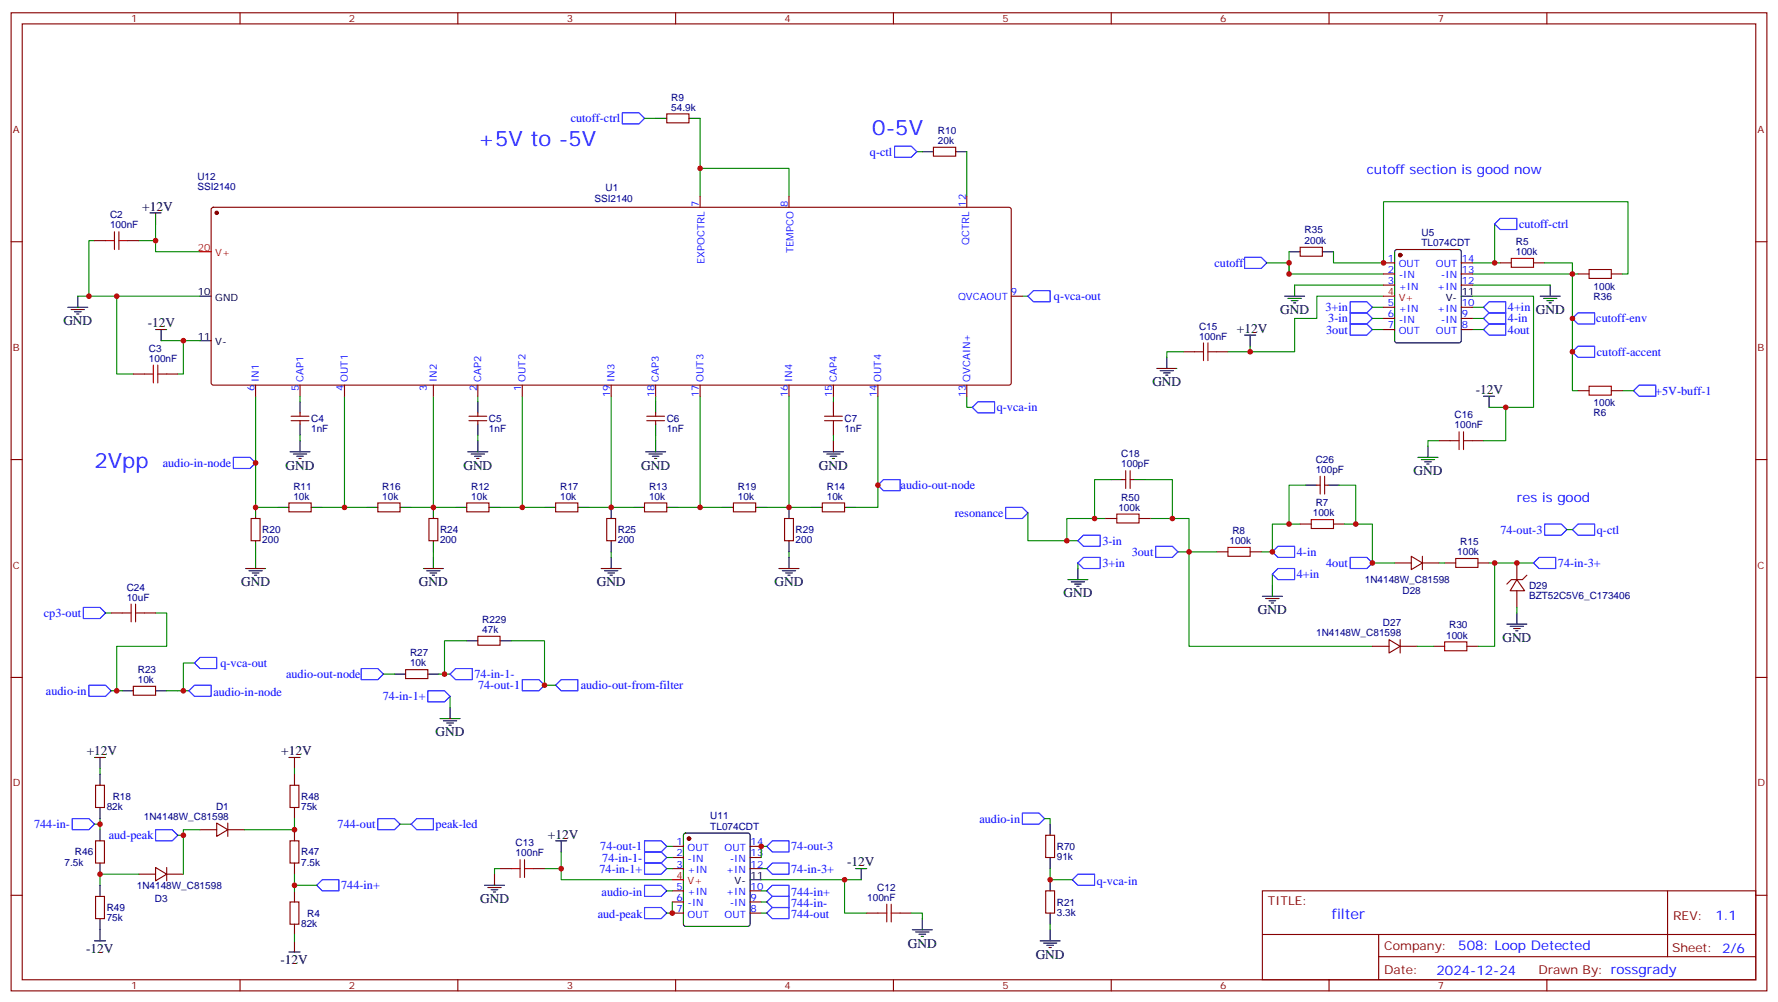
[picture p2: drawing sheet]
<svg xmlns="http://www.w3.org/2000/svg" width="564mm" height="318mm" viewBox="0 0 564 318" stroke-linecap="round" stroke-linejoin="round" font-family="sans-serif">
<g fill="none" stroke="#870000" stroke-width=".35">
<path d="M3.5 4.1h557.4v310.4h-557.4zM7.1 7.6h550.3v303.4h-550.3zM76.2 4.1v3.5M145.3 4.1v3.5M214.5 4.1v3.5M283.6 4.1v3.5M352.8 4.1v3.5M421.9 4.1v3.5M491.1 4.1v3.5M211.7 36.2h7v2.8h-7zM296.3 46.7h7.1v2.9h-7.1zM3.5 76.7h3.6"/>
<path d="M30 76.4h3.5M40.6 76.4h3.5M67.3 66l.4-.2h252.9l.4 .7v55l-.2 .5-.5 .2h-252.6l-.5-.2-.2-.5v-55zM222.2 62.3v3.5M250.5 62.3v3.5M306.9 62.3v3.5M412.7 78.5h7.1v2.8h-7.1zM557.4 76.7h3.5M321 94h3.6M439.2 87h3.5M439.2 83.4h3.5M439.2 90.5h3.5"/>
<path d="M439.2 97.5h3.5M463.9 87h3.5M463.9 83.4h3.5M463.9 90.5h3.5M463.9 97.5h3.5M476.2 83.4h3.6M486.8 83.4h3.6M500.9 87h3.6M511.5 87h3.6M42.3 118.7h3.6M52.9 118.7h3.5M375.7 111.7h3.5"/>
<path d="M386.3 111.7h3.5M439.2 101.1h3.5M439.2 104.6h3.5M463.9 101.1h3.5M463.9 104.6h3.5M81.1 122.2v3.6M92.4 133.5h5.7M92.4 132.1h5.7M95.2 122.2v3.6M95.2 131.1v1M95.2 133.5v1.1M109.4 122.2v3.6"/>
<path d="M137.6 122.2v3.6M148.9 133.5h5.6M148.9 132.1h5.6M151.7 122.2v3.6M151.7 131.1v1M151.7 133.5v1.1M165.8 122.2v3.6M194 122.2v3.6M205.3 133.5h5.7M205.3 132.1h5.7M208.1 122.2v3.6M208.1 131.1v1"/>
<path d="M208.1 133.5v1.1M222.2 122.2v3.6M250.5 122.2v3.6M261.8 133.5h5.6M261.8 132.1h5.6M264.6 122.2v3.6M264.6 131.1v1M264.6 133.5v1.1M278.7 122.2v3.6M306.9 122.2v3.6M456.8 139.9h3.6M467.4 139.9h3.6"/>
<path d="M500.9 124h3.6M511.5 124h3.6M3.5 145.9h3.6M91.7 159.6h7.1v2.9h-7.1zM119.9 159.6h7.1v2.9h-7.1zM148.2 159.6h7v2.9h-7zM176.4 159.6h7v2.9h-7zM204.6 159.6h7.1v2.9h-7.1zM232.8 159.6h7.1v2.9h-7.1zM261.1 159.6h7v2.9h-7zM356.3 152.2h1.1M357.4 149.4v5.6"/>
<path d="M358.8 149.4v5.6M358.8 152.2h1M418 154h1.1M419.1 151.2v5.6M420.5 151.2v5.6M420.5 154h1.1M557.4 145.9h3.5M79.7 164.6h2.8v7h-2.8zM136.2 164.6h2.8v7h-2.8zM192.6 164.6h2.8v7h-2.8zM249.1 164.6h2.8v7h-2.8zM351 164.6h3.5"/>
<path d="M361.6 164.6h3.5M386.3 175.2h3.5M396.9 175.2h3.5M412.7 166.3h3.6M423.3 166.3h3.6M442.7 178.7h5.3M448 176.6l3.6 2.1-3.6 2.1zM451.6 176.6v4.2M451.6 178.7h5.2M458.6 178.7h3.5M469.2 178.7h3.5M481.5 178.7v5.3"/>
<path d="M35.3 194.6h3.5M45.9 194.6h3.5M481.5 184l2.5 3.5h-4.6zM481.5 187.5v5.3M484.7 182.6l-1.4 1.4h-3.5l-1.4 1.4M3.5 215h3.6M42.3 217.8h7.1v2.9h-7.1zM128.8 212.5h7v2.9h-7zM151.7 202h7v2.8h-7zM435.7 205.1h5.3M441 203l3.5 2.1-3.5 2.2zM444.5 203v4.3"/>
<path d="M444.5 205.1h5.3M455.1 205.1h3.5M465.7 205.1h3.5M557.4 215h3.5M30.3 249.2h2.9v7.1h-2.9zM92.1 249.2h2.8v7.1h-2.8zM30.3 266.9h2.9v7h-2.9zM44.1 277.5h5.3M49.4 275.3l3.5 2.2-3.5 2.1zM52.9 275.3v4.3M52.9 277.5h5.3M63.5 263.3h5.3"/>
<path d="M68.8 261.2l3.5 2.1-3.5 2.2zM72.3 261.2v4.3M72.3 263.3h5.3M92.1 266.9h2.8v7h-2.8zM158.7 275.7h3.6M169.3 275.7h3.6M213.4 275.7h3.6M213.4 268.6h3.6M213.4 272.2h3.6M238.1 275.7h3.6M238.1 268.6h3.6M238.1 272.2h3.6"/>
<path d="M332 265.1h2.8v7.1h-2.8zM3.5 284.2h3.6M30.3 284.5h2.9v7.1h-2.9zM92.1 286.3h2.8v7h-2.8zM213.4 289.8h3.6M213.4 282.8h3.6M213.4 286.3h3.6M238.1 289.8h3.6M238.1 282.8h3.6M238.1 286.3h3.6M275.2 289.8h3.5M285.8 289.8h3.5"/>
<path d="M332 282.8h2.8v7h-2.8zM400.8 282.8h156.6v28.2h-156.6zM400.8 296.6h156.5M437.7 296.6v14.1M529.4 282.8v20.9M557.4 284.2h3.5M76.2 311v3.5M145.3 311v3.5M214.5 311v3.5M283.6 311v3.5M352.8 311v3.5M421.9 311v3.5"/>
<path d="M437.7 303.7h119.6M491.1 311v3.5"/>
</g>
<g fill="none" stroke="#008700" stroke-width=".35">
<path d="M204.6 37.6h3.5M222.2 37.6v24.7M222.2 53.4h28.3v8.9M291 48.2h1.8M306.9 48.2v14.1M30 76.4h-1.8v17.6M44.1 76.4h5.3M49.4 71.1v8.8h14.1M409.2 79.9v7.1h30M423.3 79.9v3.5h15.9v-19.4h77.6v23h-1.7M474.5 71.1v12.3h-7.1M24.7 94h38.8"/>
<path d="M37 94v24.7h5.3M324.6 94h1.7M402.2 83.4h7v3.6M411 90.5h28.2M435.7 97.5h3.5M439.2 94h-21.2v7.1h-7v10.6h-14.1M467.4 94h19.4v35.3h-14.1M467.4 90.5h24.7M467.4 87h33.5M467.4 97.5h3.6M474.5 83.4h1.7M490.4 83.4h8.8v40.6h1.7"/>
<path d="M51.2 108.1h12.3M58.2 108.1v10.6h-1.8M375.7 111.7h-5.3v1.7M396.9 109.9v1.8h-7.1M435.7 101.1h3.5M435.7 104.6h3.5M467.4 101.1h3.6M467.4 104.6h3.6M81.1 125.8v35.2h7.1M95.2 125.8v1.7M95.2 138.1v1.8M109.4 125.8v35.2h-7.1"/>
<path d="M137.6 125.8v35.2h7M151.7 125.8v1.7M151.7 138.1v1.8M165.8 125.8v35.2h-7.1M194 125.8v35.2h7.1M208.1 125.8v1.7M208.1 138.1v1.8M222.2 125.8v35.2h-7M250.5 125.8v35.2h7M264.6 125.8v1.7M264.6 138.1v1.8M278.7 125.8v35.2h-7.1"/>
<path d="M306.9 125.8v3.5h1.8M456.8 139.9h-3.5v1.7M478 129.3v10.6h-7M515.1 124h3.5M352.8 152.2h-5.3v12.4M363.4 152.2h8.8v12.4M414.5 154h-5.3v12.3M425.1 154h5.3v12.3M81.1 175.2v1.7M109.4 161h7M130.5 161h7.1M137.6 175.2v1.7"/>
<path d="M165.8 161h7.1M187 161h7M194 175.2v1.7M222.2 161h7.1M243.4 161h7.1M250.5 175.2v1.7M326.3 162.8v8.8h15.9M342.2 178.7v1.7M351 164.6h-12.3v7M365.1 164.6h12.4v10.6h-3.6M386.3 175.2h-8.8v29.9h58.2M412.7 166.3h-8.8v8.9h-3.5"/>
<path d="M426.9 166.3h8.8v12.4h7M456.8 178.7h1.8M472.7 178.7h14.1M474.5 178.7v26.4h-5.3M497.4 168.1h1.8M33.5 194.6h1.8M49.4 194.6h3.5v10.5h-15.9v14.2h-1.7M403.9 182.2v3.5M481.5 192.8v1.8M37 219.3h1.8M52.9 219.3h7.1M61.7 210.4h-3.5v8.9"/>
<path d="M121.7 214h3.5M139.3 214h3.6M148.2 203.4h-7.1v10.6M162.3 203.4h10.6v14.1h3.5M449.8 205.1h5.3M142.9 221v3.5M31.7 243.9v1.8M31.7 259.8v3.5M93.5 259.8v3.5h-15.9M93.5 243.9v1.8M331.6 259.8h1.8v1.8M30 261.6h1.7"/>
<path d="M44.1 277.5h-12.4v3.5M56.4 265.1h1.8M63.5 263.3h-5.3v14.2M93.5 277.5v5.3M127 261.6h3.5M158.7 275.7h-1.7v1.8M172.9 275.7h5.3M178.2 270.4v8.8h35.2M211.7 275.7h1.7M211.7 272.2h1.7M211.7 268.6h1.7M241.7 279.2h31.7"/>
<path d="M241.7 275.7h1.7M243.4 268.6h-1.7v3.6M268.1 279.2v10.6h7.1M333.4 275.7v3.5h7M93.5 296.9v1.7M93.5 281h7M211.7 282.8h1.7M213.4 286.3v3.5h-1.7M241.7 282.8h1.7M241.7 286.3h1.7M241.7 289.8h1.7M289.3 289.8h3.5v1.8"/>
<path d="M333.4 293.3v1.8"/>
</g>
<g fill="none" stroke="#00f" stroke-width=".35">
<path d="M197.6 35.8h5.2l1.8 1.8-1.8 1.7h-5.2zM284 46.4h5.3l1.7 1.8-1.7 1.7h-5.3zM476.2 69.3h5.3v3.5h-5.3l-1.7-1.7zM328.1 92.3h5.3v3.5h-5.3l-1.8-1.8zM395.1 81.7h5.3l1.8 1.7-1.8 1.8h-5.3zM428.6 95.8h5.3l1.8 1.7-1.8 1.8h-5.3zM428.6 99.3h5.3l1.8 1.8-1.8 1.7h-5.3zM472.7 99.3h5.3v3.5h-5.3l-1.7-1.7zM472.7 95.8h5.3v3.5h-5.3l-1.7-1.8zM500.9 99.3h5.3v3.5h-5.3l-1.7-1.7zM428.6 102.8h5.3l1.8 1.8-1.8 1.8h-5.3zM472.7 102.8h5.3v3.6h-5.3l-1.7-1.8z"/>
<path d="M500.9 109.9h5.3v3.5h-5.3l-1.7-1.7zM310.4 127.5h5.3v3.6h-5.3l-1.7-1.8zM520.3 122.2h5.3v3.6h-5.3l-1.7-1.8zM74.1 145.2h5.3l1.7 1.7-1.7 1.8h-5.3zM280.5 152.2h5.3v3.6h-5.3l-1.8-1.8zM319.3 161h5.3l1.7 1.8-1.7 1.8h-5.3zM342.2 171.6l1.8-1.7h5.2v3.5h-5.2zM344 176.9h5.2v3.5h-5.2l-1.8-1.7zM366.9 173.4h5.3l1.7 1.8-1.7 1.7h-5.3zM405.7 173.4h5.3v3.5h-5.3l-1.8-1.7zM428.6 176.9h5.3l1.8 1.8-1.8 1.7h-5.3zM486.8 178.7l1.8-1.8h5.3v3.5h-5.3z"/>
<path d="M490.4 166.3h5.3l1.7 1.8-1.7 1.8h-5.3zM500.9 166.3h5.3v3.6h-5.3l-1.7-1.8zM26.5 192.8h5.2l1.8 1.8-1.8 1.7h-5.2zM405.7 180.4h5.3v3.6h-5.3l-1.8-1.8zM28.2 217.5h5.3l1.8 1.8-1.8 1.7h-5.3zM60 219.3l1.7-1.8h5.3v3.5h-5.3zM61.7 210.4l1.8-1.7h5.3v3.5h-5.3zM114.7 212.2h5.2l1.8 1.8-1.8 1.7h-5.2zM135.8 219.3h5.3l1.8 1.7-1.8 1.8h-5.3zM144.6 212.2h5.3v3.5h-5.3l-1.7-1.7zM165.8 215.7h5.3l1.8 1.8-1.8 1.8h-5.3zM176.4 217.5l1.8-1.8h5.2v3.6h-5.2z"/>
<path d="M22.9 259.8h5.3l1.8 1.8-1.8 1.7h-5.3zM119.9 259.8h5.3l1.8 1.8-1.8 1.7h-5.3zM132.3 259.8h5.3v3.5h-5.3l-1.8-1.7zM324.6 258.1h5.2l1.8 1.7-1.8 1.8h-5.2zM49.4 263.3h5.3l1.7 1.8-1.7 1.8h-5.3zM204.6 266.9h5.3l1.8 1.7-1.8 1.8h-5.3zM204.6 270.4h5.3l1.8 1.8-1.8 1.7h-5.3zM204.6 273.9h5.3l1.8 1.8-1.8 1.8h-5.3zM243.4 275.7l1.8-1.8h5.3v3.6h-5.3zM243.4 268.6l1.8-1.7h5.3v3.5h-5.3zM342.2 277.5h5.3v3.5h-5.3l-1.8-1.8zM100.5 281l1.8-1.8h5.3v3.6h-5.3z"/>
<path d="M204.6 288h5.3l1.8 1.8-1.8 1.8h-5.3zM204.6 281h5.3l1.8 1.8-1.8 1.7h-5.3zM243.4 282.8l1.8-1.8h5.3v3.5h-5.3zM243.4 286.3l1.8-1.8h5.3v3.5h-5.3zM243.4 289.8l1.8-1.8h5.3v3.6h-5.3z"/>
</g>
<g fill="none" stroke="#000" stroke-width=".35">
<path d="M208.1 37.6h3.6M218.7 37.6h3.5M292.8 48.2h3.5M303.4 48.2h3.5M47.6 67.6h3.6M49.4 67.6v3.5M409.2 79.9h3.5M419.8 79.9h3.5M443 79.4l.4-.2h19.8l.5 .2 .2 .5v28.2l-.2 .5-.5 .2h-19.8l-.5-.2-.2-.5v-28.2zM21.5 97.5h6.4M22.6 98.2h4.2M23.6 99h2.2"/>
<path d="M24.3 99.7h.7M24.7 94v3.5M63.5 94h3.5M407.8 94h6.4M408.9 94.7h4.2M409.9 95.4h2.1M410.6 96.1h.7M411 90.5v3.5M463.9 94h3.5M488.9 94h6.4M490 94.7h4.2M491.1 95.4h2.1"/>
<path d="M491.8 96.1h.7M492.1 90.5v3.5M49.4 104.6h3.5M51.2 104.6v3.5M63.5 108.1h3.5M367.2 116.9h6.4M368.3 117.7h4.2M369.4 118.4h2.1M370.1 119.1h.7M370.4 113.4v3.5M395.1 106.4h3.5M396.9 106.4v3.5"/>
<path d="M95.2 127.5v3.6M95.2 134.6v3.5M95.2 139.9v3.5M151.7 127.5v3.6M151.7 134.6v3.5M151.7 139.9v3.5M208.1 127.5v3.6M208.1 134.6v3.5M208.1 139.9v3.5M264.6 127.5v3.6M264.6 134.6v3.5M264.6 139.9v3.5"/>
<path d="M471 125.8h3.5M472.7 125.8v3.5M92.1 143.4h6.3M93.1 144.1h4.3M94.2 144.8h2.1M94.9 145.5h.7M148.5 143.4h6.4M149.6 144.1h4.2M150.6 144.8h2.2M151.3 145.5h.7M205 143.4h6.3M206 144.1h4.3"/>
<path d="M207.1 144.8h2.1M207.8 145.5h.7M261.4 143.4h6.4M262.5 144.1h4.2M263.5 144.8h2.1M264.2 145.5h.7M352.8 152.2h3.5M359.8 152.2h3.6M414.5 154h3.5M421.6 154h3.5M450.1 145.2h6.4M451.2 145.9h4.2"/>
<path d="M452.3 146.6h2.1M453 147.3h.7M453.3 141.6v3.6M81.1 161v3.6M81.1 171.6v3.6M81.1 176.9v3.5M88.2 161h3.5M98.8 161h3.5M116.4 161h3.5M127 161h3.5M137.6 161v3.6M137.6 171.6v3.6"/>
<path d="M137.6 176.9v3.5M144.6 161h3.6M155.2 161h3.5M172.9 161h3.5M183.4 161h3.6M194 161v3.6M194 171.6v3.6M194 176.9v3.5M201.1 161h3.5M211.7 161h3.5M229.3 161h3.5M239.9 161h3.5"/>
<path d="M250.5 161v3.6M250.5 171.6v3.6M250.5 176.9v3.5M257.5 161h3.6M268.1 161h3.5M78 180.4h6.3M79 181.2h4.3M80.1 181.9h2.1M80.8 182.6h.7M134.4 180.4h6.4M135.5 181.2h4.2M136.5 181.9h2.1"/>
<path d="M137.2 182.6h.7M190.9 180.4h6.3M191.9 181.2h4.2M193 181.9h2.1M193.7 182.6h.7M247.3 180.4h6.3M248.4 181.2h4.2M249.4 181.9h2.1M250.1 182.6h.7M339 184h6.4M340.1 184.7h4.2M341.1 185.4h2.2"/>
<path d="M341.8 186.1h.7M342.2 180.4v3.6M400.8 189.3h6.3M401.8 190h4.2M402.9 190.7h2.1M403.6 191.4h.7M403.9 185.7v3.6M478.4 198.1h6.3M479.4 198.8h4.3M480.5 199.5h2.1M481.5 194.6v3.5M38.8 219.3h3.5"/>
<path d="M49.4 219.3h3.5M125.2 214h3.6M135.8 214h3.5M148.2 203.4h3.5M158.7 203.4h3.6M481.2 200.2h.7M139.7 228.1h6.3M140.8 228.8h4.2M141.8 229.5h2.1M142.5 230.2h.7M142.9 224.5v3.6M30 240.4h3.5"/>
<path d="M31.7 240.4v3.5M31.7 245.7v3.5M31.7 256.3v3.5M91.7 240.4h3.5M93.5 240.4v3.5M93.5 245.7v3.5M93.5 256.3v3.5M31.7 263.3v3.6M31.7 273.9v3.6M93.5 263.3v3.6M93.5 273.9v3.6M157 277.5v3.5"/>
<path d="M176.4 266.9h3.5M178.2 266.9v3.5M217.2 264.6l.5-.2h19.7l.5 .2 .2 .5v28.2l-.2 .5-.5 .2h-19.7l-.5-.2-.2-.5v-28.2zM238.1 279.2h3.6M271.6 275.7h3.6M273.4 275.7v3.5M333.4 261.6v3.5M333.4 272.2v3.5M333.4 279.2v3.6M30 298.6h3.5M31.7 281v3.5M31.7 291.6v7"/>
<path d="M93.5 282.8v3.5M93.5 293.3v3.6M93.5 298.6v3.6M153.8 281h6.4M154.9 281.7h4.2M155.9 282.4h2.1M156.6 283.1h.7M289.6 295.1h6.4M290.7 295.8h4.2M291.7 296.5h2.2M292.5 297.2h.7M292.8 291.6v3.5"/>
<path d="M330.2 298.6h6.3M331.3 299.3h4.2M333.4 289.8v3.5M333.4 295.1v3.5M91.7 302.2h3.5M332.3 300h2.1M333 300.7h.7"/>
</g>
<g fill="none" stroke="#a10000" stroke-width=".35">
<path d="M33.5 76.4h2.8M36.3 73.6v5.6M37.7 76.4h2.9M37.7 73.6v5.6M479.8 82h7v2.8h-7zM504.5 85.5h7v2.9h-7zM45.9 118.7h2.8M48.7 115.9v5.6M50.1 118.7h2.8M50.1 115.9v5.6M379.2 111.7h2.9M382.1 108.8v5.7"/>
<path d="M383.5 111.7h2.8M383.5 108.8v5.7M460.4 139.9h2.8M463.2 137.1v5.6M464.6 139.9h2.8M464.6 137.1v5.6M504.5 122.6h7v2.8h-7zM354.5 163.2h7.1v2.8h-7.1zM389.8 173.7h7.1v2.9h-7.1zM416.3 164.9h7v2.8h-7zM462.1 177.3h7.1v2.8h-7.1zM38.8 194.6h2.8"/>
<path d="M41.6 191.7v5.7M43 194.6h2.9M43 191.7v5.7M458.6 203.7h7.1v2.9h-7.1zM162.3 275.7h2.8M165.1 272.9v5.6M166.5 275.7h2.8M166.5 272.9v5.6M278.7 289.8h2.8M281.5 287v5.6M282.9 289.8h2.9M282.9 287v5.6"/>
</g>
<g fill="#870000" stroke="#870000" stroke-width=".35">
<circle cx="68.8" cy="67.6" r=".53"/>
<circle cx="218.7" cy="266.2" r=".53"/>
<circle cx="444.5" cy="81" r=".53"/>
</g>
<path d="M63.5 79.9h3.5M439.2 94h3.5M213.4 279.2h3.6" fill="none" stroke="#f00" stroke-width=".35"/>
<g fill="#c00">
<circle cx="278.7" cy="154" r=".88"/>
<circle cx="81.1" cy="146.9" r=".88"/>
<circle cx="81.1" cy="161" r=".88"/>
<circle cx="250.5" cy="161" r=".88"/>
<circle cx="222.3" cy="161" r=".88"/>
<circle cx="194" cy="161" r=".88"/>
<circle cx="165.8" cy="161" r=".88"/>
<circle cx="137.6" cy="161" r=".88"/>
<circle cx="109.4" cy="161" r=".88"/>
<circle cx="222.3" cy="53.4" r=".88"/>
<circle cx="28.2" cy="94" r=".88"/>
<circle cx="37" cy="94" r=".88"/>
<circle cx="49.4" cy="76.4" r=".88"/>
<circle cx="58.2" cy="108.1" r=".88"/>
<circle cx="58.2" cy="219.3" r=".88"/>
<circle cx="268.1" cy="279.2" r=".88"/>
<circle cx="178.2" cy="275.7" r=".88"/>
<circle cx="478" cy="129.3" r=".88"/>
<circle cx="499.2" cy="87" r=".88"/>
<circle cx="474.5" cy="83.4" r=".88"/>
<circle cx="396.9" cy="111.7" r=".88"/>
<circle cx="409.2" cy="87" r=".88"/>
<circle cx="403.9" cy="175.2" r=".88"/>
<circle cx="435.7" cy="178.7" r=".88"/>
<circle cx="58.2" cy="265.1" r=".88"/>
<circle cx="93.5" cy="281" r=".88"/>
<circle cx="31.8" cy="261.6" r=".88"/>
<circle cx="31.8" cy="277.5" r=".88"/>
<circle cx="93.5" cy="263.3" r=".88"/>
<circle cx="141.1" cy="214" r=".88"/>
<circle cx="172.9" cy="217.5" r=".88"/>
<circle cx="347.5" cy="164.6" r=".88"/>
<circle cx="372.2" cy="164.6" r=".88"/>
<circle cx="409.2" cy="166.3" r=".88"/>
<circle cx="430.4" cy="166.3" r=".88"/>
<circle cx="377.5" cy="175.2" r=".88"/>
<circle cx="474.5" cy="178.7" r=".88"/>
<circle cx="481.5" cy="178.7" r=".88"/>
<circle cx="333.4" cy="279.2" r=".88"/>
<circle cx="338.7" cy="171.6" r=".88"/>
<circle cx="409.2" cy="83.4" r=".88"/>
<circle cx="499.2" cy="101.1" r=".88"/>
<circle cx="499.2" cy="111.7" r=".88"/>
<circle cx="37" cy="219.3" r=".88"/>
<circle cx="439.2" cy="83.4" r=".88"/>
<circle cx="241.7" cy="268.6" r=".88"/>
<circle cx="213.4" cy="289.8" r=".88"/>
</g>
<g font-size="6.7" fill="#00f">
<text x="151.7" y="46.4">+5V to -5V</text>
<text x="276.9" y="42.9">0-5V</text>
<text x="30" y="148.7">2Vpp</text>
</g>
<text font-size="4.6" fill="#00f" x="422.8" y="291.8">filter</text>
<g font-size="4.2" fill="#00f">
<text x="433.9" y="55.2">cutoff section is good now</text>
<text x="481.5" y="159.3">res is good</text>
<text x="544.6" y="292">1.1</text>
<text x="462.9" y="301.6">508: Loop Detected</text>
<text x="456" y="309.4">2024-12-24</text>
</g>
<g font-size="4.2">
<text x="45.2" y="66.9">+12V</text>
<text x="406.4" y="99.7">GND</text>
<text x="487.5" y="99.7">GND</text>
<text x="20.1" y="103.2">GND</text>
<text x="46.9" y="103.9">-12V</text>
<text x="392.6" y="105.7">+12V</text>
<text x="365.8" y="122.6">GND</text>
<text x="468.5" y="125.1">-12V</text>
<text x="90.7" y="149">GND</text>
<text x="147.1" y="149">GND</text>
<text x="203.6" y="149">GND</text>
<text x="260" y="149">GND</text>
<text x="448.7" y="150.8">GND</text>
<text x="76.6" y="186.1">GND</text>
<text x="133" y="186.1">GND</text>
<text x="189.4" y="186.1">GND</text>
<text x="245.9" y="186.1">GND</text>
<text x="337.6" y="189.6">GND</text>
<text x="399.3" y="194.9">GND</text>
<text x="477" y="203.7">GND</text>
<text x="138.3" y="233.7">GND</text>
<text x="27.5" y="239.7">+12V</text>
<text x="89.3" y="239.7">+12V</text>
<text x="173.9" y="266.2">+12V</text>
<text x="269" y="275">-12V</text>
<text x="152.4" y="286.6">GND</text>
<text x="27.3" y="302.5">-12V</text>
<text x="288.2" y="300.7">GND</text>
<text x="328.8" y="304.3">GND</text>
<text x="89" y="306">-12V</text>
</g>
<g font-size="3.9" fill="#00f">
<text x="181.2" y="38.8">cutoff-ctrl</text>
<text x="276.2" y="49.4">q-ctl</text>
<text x="482.2" y="72.3">cutoff-ctrl</text>
<text x="385.6" y="84.7">cutoff</text>
<text x="334.6" y="95.3">q-vca-out</text>
<text x="420.8" y="98.8">3+in</text>
<text x="478.7" y="98.8">4+in</text>
<text x="421" y="105.9">3out</text>
<text x="421.7" y="102.3">3-in</text>
<text x="478.7" y="105.9">4out</text>
<text x="478.7" y="102.3">4-in</text>
<text x="506.8" y="102.3">cutoff-env</text>
<text x="506.9" y="112.9">cutoff-accent</text>
<text x="525.5" y="125.3">+5V-buff-1</text>
<text x="316.4" y="130.6">q-vca-in</text>
<text x="51.6" y="148.2">audio-in-node</text>
<text x="285.9" y="155.3">audio-out-node</text>
<text x="303.1" y="164.1">resonance</text>
<text x="350" y="172.9">3-in</text>
<text x="476.3" y="169.4">74-out-3</text>
<text x="506.9" y="169.3">q-ctl</text>
<text x="350" y="180">3+in</text>
<text x="359.3" y="176.4">3out</text>
<text x="411.7" y="176.4">4-in</text>
<text x="421" y="180">4out</text>
<text x="494.6" y="180">74-in-3+</text>
<text x="411.7" y="183.5">4+in</text>
<text x="13.9" y="195.8">cp3-out</text>
<text x="70" y="211.7">q-vca-out</text>
<text x="90.8" y="215.3">audio-out-node</text>
<text x="150.6" y="215.2">74-in-1-</text>
<text x="14.6" y="220.5">audio-in</text>
<text x="67.7" y="220.8">audio-in-node</text>
<text x="151.8" y="218.8">74-out-1</text>
<text x="184.4" y="218.7">audio-out-from-filter</text>
<text x="121.5" y="222.3">74-in-1+</text>
<text x="10.8" y="262.8">744-in-</text>
<text x="107.2" y="262.8">744-out</text>
<text x="138.3" y="262.9">peak-led</text>
<text x="310.9" y="261.1">audio-in</text>
<text x="34.5" y="266.4">aud-peak</text>
<text x="190.6" y="269.9">74-out-1</text>
<text x="251.2" y="269.9">74-out-3</text>
<text x="191.2" y="273.4">74-in-1-</text>
<text x="190.3" y="277">74-in-1+</text>
<text x="251.2" y="277">74-in-3+</text>
<text x="348.2" y="280.8">q-vca-in</text>
<text x="108.3" y="282.3">744-in+</text>
<text x="191" y="284.3">audio-in</text>
<text x="251.2" y="284.3">744-in+</text>
<text x="251.2" y="287.9">744-in-</text>
<text x="189.7" y="291.4">aud-peak</text>
<text x="251.2" y="291.4">744-out</text>
</g>
<g font-size="3.9" fill="#800">
<text x="402.5" y="287.3">TITLE:</text>
<text x="531.1" y="292">REV:</text>
<text x="439.4" y="301.5">Company:</text>
<text x="530.8" y="302.2">Sheet: 2/6</text>
<text x="439.4" y="309.2">Date:</text>
<text x="488.5" y="309.3">Drawn By: rossgrady</text>
</g>
<g font-size="3.2" fill="#800">
<text x="41.6" y="7.1">1</text>
<text x="110.8" y="7.1">2</text>
<text x="179.9" y="7.1">3</text>
<text x="249.1" y="7.1">4</text>
<text x="318.2" y="7.1">5</text>
<text x="387.3" y="7.1">6</text>
<text x="456.5" y="7.1">7</text>
<text x="4.1" y="42.2">A</text>
<text x="557.9" y="42.2">A</text>
<text x="4.1" y="111.3">B</text>
<text x="557.9" y="111.3">B</text>
<text x="4.1" y="180.4">C</text>
<text x="557.9" y="180.4">C</text>
<text x="4.1" y="249.6">D</text>
<text x="557.9" y="249.6">D</text>
<text x="41.6" y="314">1</text>
<text x="110.8" y="314">2</text>
<text x="179.9" y="314">3</text>
<text x="249.1" y="314">4</text>
<text x="318.2" y="314">5</text>
<text x="387.3" y="314">6</text>
<text x="456.5" y="314">7</text>
</g>
<g font-size="3.2" fill="#000080">
<text x="213.1" y="35.1">54.9k</text>
<text x="213.1" y="31.9">R9</text>
<text x="297.8" y="45.7">20k</text>
<text x="297.8" y="42.5">R10</text>
<text x="62.7" y="57.2">U12</text>
<text x="62.7" y="60.4">SSI2140</text>
<text x="188.7" y="64">SSI2140</text>
<text x="192.3" y="60.5">U1</text>
<text x="34.9" y="69.3">C2</text>
<text x="34.9" y="72.5">100nF</text>
<text x="414.2" y="77.4">200k</text>
<text x="414.2" y="74.1">R35</text>
<text x="451.3" y="74.8">U5</text>
<text x="481.2" y="77.8">R5</text>
<text x="451.3" y="78.1">TL074CDT</text>
<text x="481.2" y="81">100k</text>
<text x="505.9" y="91.9">100k</text>
<text x="505.9" y="95.1">R36</text>
<text x="380.7" y="107.8">100nF</text>
<text x="380.7" y="104.6">C15</text>
<text x="47.3" y="111.7">C3</text>
<text x="47.3" y="114.8">100nF</text>
<text x="505.9" y="128.9">100k</text>
<text x="98.8" y="137.1">1nF</text>
<text x="98.8" y="134">C4</text>
<text x="155.2" y="137.1">1nF</text>
<text x="155.2" y="134">C5</text>
<text x="211.7" y="137.1">1nF</text>
<text x="211.7" y="134">C6</text>
<text x="268.1" y="137.1">1nF</text>
<text x="268.1" y="134">C7</text>
<text x="461.8" y="136">100nF</text>
<text x="461.8" y="132.8">C16</text>
<text x="505.9" y="132.1">R6</text>
<text x="356" y="148.3">100pF</text>
<text x="356" y="145.2">C18</text>
<text x="417.7" y="146.9">C26</text>
<text x="93.1" y="155.4">R11</text>
<text x="121.4" y="155.4">R16</text>
<text x="149.6" y="155.4">R12</text>
<text x="177.8" y="155.4">R17</text>
<text x="206" y="155.4">R13</text>
<text x="234.3" y="155.4">R19</text>
<text x="262.5" y="155.4">R14</text>
<text x="417.7" y="150.1">100pF</text>
<text x="93.1" y="158.6">10k</text>
<text x="121.4" y="158.6">10k</text>
<text x="149.6" y="158.6">10k</text>
<text x="177.8" y="158.6">10k</text>
<text x="206" y="158.6">10k</text>
<text x="234.3" y="158.6">10k</text>
<text x="262.5" y="158.6">10k</text>
<text x="356" y="158.9">R50</text>
<text x="417.7" y="160.7">R7</text>
<text x="355" y="162.1">100k</text>
<text x="416.8" y="163.9">100k</text>
<text x="83.3" y="172.4">200</text>
<text x="83.3" y="169.2">R20</text>
<text x="139.7" y="172.4">200</text>
<text x="139.7" y="169.2">R24</text>
<text x="196.1" y="172.4">200</text>
<text x="196.1" y="169.2">R25</text>
<text x="252.6" y="172.4">200</text>
<text x="252.6" y="169.2">R29</text>
<text x="390.3" y="172.7">100k</text>
<text x="391.2" y="169.5">R8</text>
<text x="463.6" y="173">R15</text>
<text x="462.6" y="176.3">100k</text>
<text x="433.3" y="185.1">1N4148W_C81598</text>
<text x="40.2" y="190.7">10uF</text>
<text x="40.2" y="187.5">C24</text>
<text x="445.2" y="188.6">D28</text>
<text x="485.4" y="190">BZT52C5V6_C173406</text>
<text x="485.4" y="186.9">D29</text>
<text x="153.1" y="197.7">R229</text>
<text x="153.1" y="200.9">47k</text>
<text x="417.8" y="202">1N4148W_C81598</text>
<text x="439" y="198.8">D27</text>
<text x="459.1" y="202.7">100k</text>
<text x="460" y="199.5">R30</text>
<text x="130.2" y="208.3">R27</text>
<text x="43.8" y="213.6">R23</text>
<text x="130.2" y="211.5">10k</text>
<text x="43.8" y="216.8">10k</text>
<text x="33.9" y="257.1">82k</text>
<text x="35.8" y="253.9">R18</text>
<text x="68.6" y="257">D1</text>
<text x="95.6" y="257.1">75k</text>
<text x="95.6" y="253.9">R48</text>
<text x="45.7" y="260.2">1N4148W_C81598</text>
<text x="225.5" y="263.3">TL074CDT</text>
<text x="225.5" y="260">U11</text>
<text x="163.7" y="268.6">C13</text>
<text x="335.5" y="269.8">R70</text>
<text x="20.5" y="274.7">7.5k</text>
<text x="23.8" y="271.5">R46</text>
<text x="95.6" y="274.7">7.5k</text>
<text x="95.6" y="271.5">R47</text>
<text x="163.7" y="271.8">100nF</text>
<text x="335.5" y="273">91k</text>
<text x="43.4" y="282.1">1N4148W_C81598</text>
<text x="49.2" y="286.3">D3</text>
<text x="275.3" y="285.9">100nF</text>
<text x="278.5" y="282.8">C12</text>
<text x="335.5" y="287.4">R21</text>
<text x="33.9" y="292.4">75k</text>
<text x="33.9" y="289.1">R49</text>
<text x="97.5" y="291">R4</text>
<text x="335.5" y="290.6">3.3k</text>
<text x="95.6" y="294.1">82k</text>
</g>
<g font-size="3.2" fill="#00f">
<text x="221.9" y="65.6" transform="rotate(-90 221.9 65.6)">7</text>
<text x="250.1" y="65.6" transform="rotate(-90 250.1 65.6)">8</text>
<text x="306.6" y="65.6" transform="rotate(-90 306.6 65.6)">12</text>
<text x="307.6" y="77.7" transform="rotate(-90 307.6 77.7)">QCTRL</text>
<text x="223.7" y="83.8" transform="rotate(-90 223.7 83.8)">EXPOCTRL</text>
<text x="251.9" y="80.4" transform="rotate(-90 251.9 80.4)">TEMPCO</text>
<text x="440.5" y="83.1">1</text>
<text x="464.1" y="83.1">14</text>
<text x="440.5" y="86.6">2</text>
<text x="444" y="84.8">OUT</text>
<text x="444" y="88.4">-IN</text>
<text x="455.8" y="84.8">OUT</text>
<text x="457.4" y="88.4">-IN</text>
<text x="464.1" y="86.6">13</text>
<text x="304.1" y="95.1">QVCAOUT</text>
<text x="320.9" y="93.7">9</text>
<text x="440.5" y="90.1">3</text>
<text x="444" y="91.9">+IN</text>
<text x="456.3" y="91.9">+IN</text>
<text x="464.1" y="90.1">12</text>
<text x="440.5" y="97.2">5</text>
<text x="440.5" y="100.7">6</text>
<text x="444" y="99">+IN</text>
<text x="456.3" y="99">+IN</text>
<text x="464.1" y="100.7">9</text>
<text x="464.1" y="97.2">10</text>
<text x="440.5" y="104.2">7</text>
<text x="444" y="102.5">-IN</text>
<text x="444" y="106">OUT</text>
<text x="455.8" y="106">OUT</text>
<text x="457.4" y="102.5">-IN</text>
<text x="464.1" y="104.2">8</text>
<text x="80.8" y="124.1" transform="rotate(-90 80.8 124.1)">6</text>
<text x="82.2" y="121.2" transform="rotate(-90 82.2 121.2)">IN1</text>
<text x="94.9" y="124.1" transform="rotate(-90 94.9 124.1)">5</text>
<text x="96.3" y="121.2" transform="rotate(-90 96.3 121.2)">CAP1</text>
<text x="109" y="124.1" transform="rotate(-90 109 124.1)">4</text>
<text x="110.4" y="121.2" transform="rotate(-90 110.4 121.2)">OUT1</text>
<text x="135.5" y="124.1" transform="rotate(-90 135.5 124.1)">3</text>
<text x="138.6" y="121.2" transform="rotate(-90 138.6 121.2)">IN2</text>
<text x="151.3" y="124.1" transform="rotate(-90 151.3 124.1)">2</text>
<text x="152.8" y="121.2" transform="rotate(-90 152.8 121.2)">CAP2</text>
<text x="165.5" y="124.1" transform="rotate(-90 165.5 124.1)">1</text>
<text x="166.9" y="121.2" transform="rotate(-90 166.9 121.2)">OUT2</text>
<text x="195.1" y="121.2" transform="rotate(-90 195.1 121.2)">IN3</text>
<text x="209.2" y="121.2" transform="rotate(-90 209.2 121.2)">CAP3</text>
<text x="223.3" y="121.2" transform="rotate(-90 223.3 121.2)">OUT3</text>
<text x="251.5" y="121.2" transform="rotate(-90 251.5 121.2)">IN4</text>
<text x="265.6" y="121.2" transform="rotate(-90 265.6 121.2)">CAP4</text>
<text x="279.8" y="121.2" transform="rotate(-90 279.8 121.2)">OUT4</text>
<text x="308" y="121.2" transform="rotate(-90 308 121.2)">QVCAIN+</text>
<text x="193.7" y="126.1" transform="rotate(-90 193.7 126.1)">19</text>
<text x="207.8" y="126.1" transform="rotate(-90 207.8 126.1)">18</text>
<text x="221.9" y="126.1" transform="rotate(-90 221.9 126.1)">17</text>
<text x="250.1" y="126.1" transform="rotate(-90 250.1 126.1)">16</text>
<text x="264.2" y="126.1" transform="rotate(-90 264.2 126.1)">15</text>
<text x="278.3" y="126.1" transform="rotate(-90 278.3 126.1)">14</text>
<text x="306.6" y="126.1" transform="rotate(-90 306.6 126.1)">13</text>
<text x="214.8" y="268.3">1</text>
<text x="238.3" y="268.3">14</text>
<text x="214.8" y="271.8">2</text>
<text x="214.8" y="275.3">3</text>
<text x="218.3" y="270.1">OUT</text>
<text x="218.3" y="273.6">-IN</text>
<text x="230" y="270.1">OUT</text>
<text x="231.7" y="273.6">-IN</text>
<text x="238.3" y="275.3">12</text>
<text x="238.3" y="271.8">13</text>
<text x="218.3" y="277.1">+IN</text>
<text x="230.5" y="277.1">+IN</text>
<text x="214.8" y="282.4">5</text>
<text x="214.8" y="285.9">6</text>
<text x="218.3" y="284.2">+IN</text>
<text x="218.3" y="287.7">-IN</text>
<text x="230.5" y="284.2">+IN</text>
<text x="231.7" y="287.7">-IN</text>
<text x="238.3" y="285.9">9</text>
<text x="238.3" y="282.4">10</text>
<text x="214.8" y="289.5">7</text>
<text x="218.3" y="291.2">OUT</text>
<text x="230" y="291.2">OUT</text>
<text x="238.3" y="289.5">8</text>
</g>
<g font-size="3.2" fill="#f00">
<text x="62.8" y="79.6">20</text>
<text x="68.3" y="81.3">V+</text>
<text x="440.5" y="93.7">4</text>
<text x="444" y="95.4">V+</text>
<text x="214.8" y="278.9">4</text>
<text x="218.3" y="280.6">V+</text>
</g>
<g font-size="3.2">
<text x="62.8" y="93.7">10</text>
<text x="68.3" y="95.4">GND</text>
<text x="459" y="95.4">V-</text>
<text x="464.1" y="93.7">11</text>
<text x="62.8" y="107.8">11</text>
<text x="68.3" y="109.5">V-</text>
<text x="233.2" y="280.6">V-</text>
<text x="238.3" y="278.9">11</text>
</g>
</svg>
